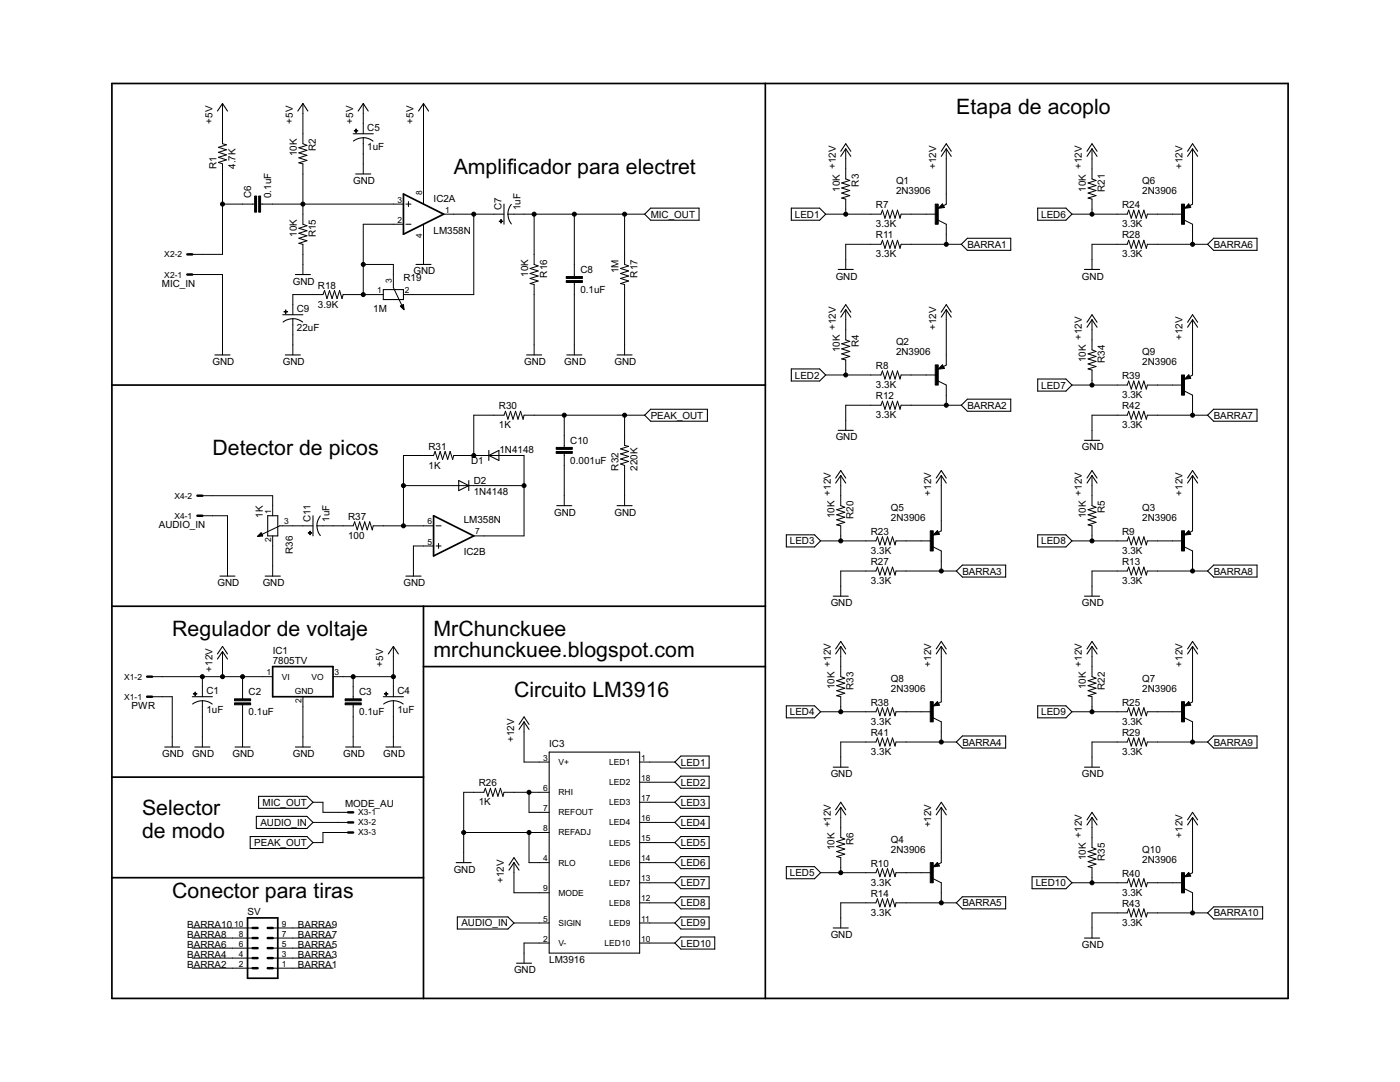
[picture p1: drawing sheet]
<svg xmlns="http://www.w3.org/2000/svg" width="279mm" height="216mm" viewBox="0 0 279 216" stroke-linecap="round" stroke-linejoin="round" font-family="sans-serif">
<g fill="none" stroke="#000" stroke-width=".21">
<path d="M43.4 22.2l1-1.5 1 1.5M59.4 22.2l1.1-1.5 .9 1.5M70.5 26.7h4M70.5 28.2a3.2 3.2 0 0 1 3.9 0M71 34.7h3M71.5 22.2l1-1.5 1 1.5M83.5 22.2l1-1.5 1 1.5M167.8 31.2l1-1.5 1 1.5M167.8 30.2l1-1.5 1 1.5M187.9 31.2l.9-1.5 1 1.5M187.9 30.2l.9-1.5 1 1.5M216.9 31.2l1-1.5 1 1.5"/>
<path d="M216.9 30.2l1-1.5 1 1.5M237 31.2l1-1.5 1 1.5M237 30.2l1-1.5 1 1.5M58.9 54.8h3.1M76.5 57.8h4v2h-4zM83 52.8h3M100.6 40.7v4M102 40.8a3.2 3.2 0 0 0 0 3.9M128.7 42.7l1.2-1.2h9.6v2.4h-9.6zM157.9 41.5h5.7l1.2 1.2-1.2 1.2h-5.7zM167.3 53.8h3M188 41.2h-.3l.3-.2 .3 .3-.8 .1 .5-.6 .3 .5"/>
<path d="M191.9 48.7l1.2-1.2h8.6v2.5h-8.6zM207.1 41.5h5.6l1.2 1.2-1.2 1.2h-5.6zM216.4 53.8h3.1M237.2 41.2h-.3l.3-.2 .2 .3-.8 .1 .6-.6 .3 .5M242.2 47.5h8.7v2.5h-8.7l-1.2-1.3zM42.9 70.8h3M56.4 62.8h4.1M56.9 70.8h3M58.4 63.6l.9 .1 1.1 .6M58.4 63.6l-1.2 .2-.7 .5M105.1 70.8h3M113.1 70.8h3"/>
<path d="M123.1 70.8h3.1M157.9 73.6h5.7l1.2 1.2-1.2 1.2h-5.7zM167.8 63.3l1-1.5 1 1.5M167.8 62.3l1-1.5 1 1.5M187.9 63.3l.9-1.5 1 1.5M187.9 62.3l.9-1.5 1 1.5M188 73.3h-.3l.3-.2 .3 .3-.8 .1 .5-.6 .3 .5M207.1 75.6h5.6l1.2 1.2-1.2 1.2h-5.6zM216.9 65.3l1-1.5 1 1.5M216.9 64.3l1-1.5 1 1.5M237 65.3l1-1.5 1 1.5M237 64.3l1-1.5 1 1.5"/>
<path d="M237.2 75.3h-.3l.3-.2 .2 .3-.8 .1 .6-.6 .3 .5M91.5 95.9l2.1 1-2.1 1zM93.6 95.9v2M97.6 90.9l2-1v2zM97.6 89.9v2M128.7 82.8l1.2-1.1h11.3v2.4h-11.3zM166.8 96.4l1-1.5 1 1.5M166.8 95.4l1-1.5 1 1.5M167.3 85.9h3M186.8 96.4l1.1-1.5 .9 1.5M186.8 95.4l1.1-1.5 .9 1.5M191.9 80.9l1.2-1.2h8.6v2.4h-8.6z"/>
<path d="M216.4 87.9h3.1M216.9 96.4l1-1.5 1 1.5M216.9 95.4l1-1.5 1 1.5M237 96.4l1-1.5 1 1.5M237 95.4l1-1.5 1 1.5M241 82.8l1.2-1.1h8.7v2.4h-8.7zM43.9 115h3M52.9 115h3M53.4 102.9h2v4h-2zM62.5 102.9v4M63.9 103a3.2 3.2 0 0 0 0 3.9M81 115h3"/>
<path d="M111.1 100.9h3M123.1 100.9h3.1M156.9 106.7h5.7l1.2 1.2-1.2 1.2h-5.7zM166.3 119h3M187 106.4h-.2l.2-.2 .2 .3-.8 .1 .6-.6 .3 .5M190.9 113.9l1.2-1.1h8.6v2.3h-8.6zM207.1 106.7h5.6l1.2 1.2-1.2 1.2h-5.6zM216.4 119h3.1M237.2 106.4h-.3l.3-.2 .2 .3-.8 .1 .6-.6 .3 .5M241 113.9l1.2-1.1h8.7v2.3h-8.7zM38.4 139h4M43.4 131.5l1-1.5 1 1.5"/>
<path d="M43.4 130.5l1-1.5 1 1.5M76.5 139h4M77.5 130.5l1-1.5 1 1.5M166.8 130.5l1-1.5 1 1.5M166.8 129.5l1-1.5 1 1.5M186.8 130.5l1.1-1.5 .9 1.5M186.8 129.5l1.1-1.5 .9 1.5M216.9 130.5l1-1.5 1 1.5M216.9 129.5l1-1.5 1 1.5M237 130.5l1-1.5 1 1.5M237 129.5l1-1.5 1 1.5M32.9 149.1h3"/>
<path d="M38.4 140.5a3.2 3.2 0 0 1 4 0M38.9 149.1h3M46.9 149.1h3M51.6 158.9h9.7l1.2 1.2-1.2 1.2h-9.7zM58.9 149.1h3.1M69 149.1h3M76.6 140.5a3.2 3.2 0 0 1 3.9 0M77 149.1h3M103.6 145.5l1-1.5 1 1.5M103.6 144.5l1-1.5 1 1.5M109.6 150.1h18.1v40.1h-18.1zM134.7 152.1l1.2-1.2h5.6v2.4h-5.6z"/>
<path d="M134.7 156.1l1.2-1.2h5.6v2.4h-5.6zM156.9 140.8h5.7l1.2 1.2-1.2 1.2h-5.7zM166.3 153.1h3M187 140.5h-.2l.2-.2 .2 .3-.8 .1 .6-.6 .3 .5M190.9 148.1l1.2-1.2h8.6v2.4h-8.6zM207.1 140.8h5.6l1.2 1.2-1.2 1.2h-5.6zM216.4 153.1h3.1M237.2 140.5h-.3l.3-.2 .2 .3-.8 .1 .6-.6 .3 .5M242.2 146.9h8.7v2.4h-8.7l-1.2-1.2zM49.9 166.9h11.4l1.2 1.2-1.2 1.2h-11.4zM51.2 162.9h10.1l1.2 1.2-1.2 1.2h-10.1zM91 172.1h3"/>
<path d="M101.6 173.6l1-1.5 1 1.5M101.6 172.6l1-1.5 1 1.5M134.7 160.1l1.2-1.2h5.6v2.4h-5.6zM134.7 168.1l1.2-1.2h5.6v2.4h-5.6zM134.7 164.1l1.2-1.2h5.6v2.4h-5.6zM134.7 172.1l1.2-1.2h5.6v2.4h-5.6zM134.7 176.1l1.2-1.2h5.6v2.4h-5.6zM156.9 172.9h5.7l1.2 1.2-1.2 1.2h-5.7zM166.8 162.6l1-1.5 1 1.5M166.8 161.6l1-1.5 1 1.5M186.8 162.6l1.1-1.5 .9 1.5M186.8 161.6l1.1-1.5 .9 1.5"/>
<path d="M187 172.6h-.2l.2-.2 .2 .3-.8 .1 .6-.6 .3 .5M192.1 178.9h8.6v2.5h-8.6l-1.2-1.3zM206 174.9h6.7l1.2 1.2-1.2 1.2h-6.7zM216.9 164.6l1-1.5 1 1.5M216.9 163.6l1-1.5 1 1.5M237 164.6l1-1.5 1 1.5M237 163.6l1-1.5 1 1.5M237.2 174.6h-.3l.3-.2 .2 .3-.8 .1 .6-.6 .3 .5M91.3 183h10.1l1.2 1.2-1.2 1.2h-10.1zM103.1 192.2h3M134.7 184.2l1.2-1.2h5.6v2.4h-5.6zM134.7 180.1l1.2-1.2h5.6v2.5h-5.6z"/>
<path d="M134.7 188.2l1.2-1.2h6.7v2.4h-6.7zM166.3 185.2h3M216.4 187.2h3.1M241 182.2l1.2-1.2h9.8v2.4h-9.8z"/>
</g>
<path d="M22.3 16.7h234.8v182.5h-234.8zM152.7 16.7v182.5M80.5 38.7l8 4-8 4zM22.3 76.8h130.4M86.5 102.9l8.1 4-8.1 4zM22.3 121h130.4M54.4 133h12.1v6h-12.1zM84.5 121v78.2M84.5 133h68.2M22.3 155.1h62.2M22.3 175.1h62.2M49.4 183.2h6v12h-6z" fill="none" stroke="#000" stroke-width=".34"/>
<g fill="none" stroke="#000" stroke-width=".2">
<path d="M44.4 20.7v8l.8 .2-1.6 .5 1.6 .5-1.6 .5 1.6 .5-1.6 .5 1.6 .5-1.6 .5 .8 .3v18.1h-6M60.5 20.7v8l.8 .3-1.7 .5 1.7 .5-1.7 .5 1.7 .5-1.7 .5 1.7 .5-1.7 .5 .9 .2v12l.8 .3-1.7 .6 1.7 .4-1.7 .5 1.7 .6-1.7 .4 1.7 .5-1.7 .6 .9 .1v6.1M72.5 20.7v6M72.5 27.5v7.2M84.5 20.7v20M168.8 29.7v6l.8 .3-1.6 .5 1.6 .5-1.6 .5 1.6 .5-1.6 .5 1.6 .5-1.6 .5 .8 .2v3M188.8 29.7v11l-.5 .4M217.9 29.7v6l.8 .3-1.6 .5 1.6 .5-1.6 .5 1.6 .5-1.6 .5 1.6 .5-1.6 .5 .8 .2v3M238 29.7v11l-.6 .4M38.4 54.8h6v16M44.4 40.7h6.4M52 40.7h28.5"/>
<path d="M72.5 52.8h6v4.6l2.1 4.4M76.5 58.8h-8l-.2 .8-.5-1.6-.5 1.6-.5-1.6-.5 1.6-.5-1.6-.5 1.6-.5-1.6-.3 .8h-6.1v4M80.5 44.7h-8v14.1M81 40.7h1M81 44.7h1M81.5 40.2v1M84.5 44.7v8.1M88.5 42.7h12.1M94.6 42.7v16.1h-14.1M101.4 42.7h27.3M106.6 42.7v10.1l.8 .3-1.6 .5 1.6 .5-1.6 .5 1.6 .5-1.6 .5 1.6 .5-1.6 .5 .8 .2v14M114.6 42.7v12.5"/>
<path d="M114.6 56.4v14.4M124.7 42.7v10.1l.8 .3-1.7 .5 1.7 .5-1.7 .5 1.7 .5-1.7 .5 1.7 .5-1.7 .5 .9 .2v14M164.8 42.7h11l.3-.8 .5 1.6 .5-1.6 .5 1.6 .5-1.6 .5 1.6 .5-1.6 .5 1.6 .2-.8h7M187.2 43.9l1.6 .8v4M188.1 40.7l.4 .7-1.2 .2zM191.9 48.7h-12.1l-.2 .9-.5-1.7-.5 1.7-.5-1.7-.5 1.7-.5-1.7-.5 1.7-.5-1.7-.3 .8h-7v5.1M213.9 42.7h11.1l.3-.8 .5 1.6 .5-1.6 .5 1.6 .5-1.6 .5 1.6 .5-1.6 .5 1.6 .2-.8h7M236.4 43.9l1.6 .8v4M237.2 40.7l.4 .7-1.2 .2zM241 48.7h-12l-.2 .9-.5-1.7-.5 1.7-.5-1.7-.5 1.7-.5-1.7-.5 1.7-.5-1.7-.3 .8h-7.1v5.1M58.4 63.6v7.2M79.9 61.1l.6-.3 .1 1"/>
<path d="M79.9 61.1l.7 .7M79.9 61.1h.6M80 61.2h.6M80.1 61h.4M80.1 61.3h.5M80.2 61.4h.4M80.3 61.4h.3M80.3 60.9h.2M80.3 61.5h.3M80.4 60.8h.1M80.5 61.6h.1M80.5 61.7h.1"/>
<path d="M164.8 74.8h11l.3-.8 .5 1.6 .5-1.6 .5 1.6 .5-1.6 .5 1.6 .5-1.6 .5 1.6 .2-.8h7M168.8 61.8v6l.8 .3-1.6 .5 1.6 .5-1.6 .5 1.6 .5-1.6 .5 1.6 .5-1.6 .5 .8 .2v3M187.2 76l1.6 .8v4.1M188.1 72.8l.4 .7-1.2 .2zM188.8 61.8v11l-.5 .4M213.9 76.8h11.1l.3-.8 .5 1.6 .5-1.6 .5 1.6 .5-1.6 .5 1.6 .5-1.6 .5 1.6 .2-.8h7M217.9 63.8v6l.8 .3-1.6 .5 1.6 .5-1.6 .5 1.6 .5-1.6 .5 1.6 .5-1.6 .5 .8 .2v3M236.4 78l1.6 .8v4M237.2 74.8l.4 .7-1.2 .2zM238 63.8v11l-.6 .4M40.4 98.9h14v4M80.5 96.9h24.1"/>
<path d="M112.6 82.8v6.5M112.6 90.5v10.4M124.7 82.8v6.1l.8 .2-1.7 .5 1.7 .5-1.7 .5 1.7 .5-1.7 .5 1.7 .5-1.7 .5 .9 .3v8M128.7 82.8h-24.1l-.2 .9-.5-1.6-.5 1.6-.5-1.6-.5 1.6-.5-1.6-.5 1.6-.5-1.6-.3 .7h-6v8.1M167.8 94.9v6l.8 .3-1.6 .5 1.6 .5-1.6 .5 1.6 .5-1.6 .5 1.6 .5-1.6 .5 .8 .2v3M187.9 94.9v11l-.6 .4M191.9 80.9h-12.1l-.2 .8-.5-1.6-.5 1.6-.5-1.6-.5 1.6-.5-1.6-.5 1.6-.5-1.6-.3 .8h-7v5M217.9 94.9v6l.8 .3-1.6 .5 1.6 .5-1.6 .5 1.6 .5-1.6 .5 1.6 .5-1.6 .5 .8 .2v3M238 94.9v11l-.6 .4M241 82.8h-12l-.2 .9-.5-1.6-.5 1.6-.5-1.6-.5 1.6-.5-1.6-.5 1.6-.5-1.6-.3 .7h-7.1v5.1M40.4 102.9h5v12.1M51.5 107h.2"/>
<path d="M51.5 106.9h.9M51.6 106.8h.8M51.7 106.7h.6M51.8 106.6h.5M51.9 106.6h.3M52 106.5h.2M52.1 106.4h.1M52.1 106.3l.3 .6-1 .1zM54.4 106.9v8.1M62.5 104.9h-6.7l-4.4 2.1M63.3 104.9h7.2l.3-.8 .5 1.6 .5-1.6 .5 1.6 .5-1.6 .5 1.6 .5-1.6 .5 1.6 .2-.8h12M80.5 104.9v-14h6l.3-.8 .5 1.6 .5-1.6 .5 1.6 .5-1.6 .5 1.6 .5-1.6 .5 1.6 .3-.8h14v16h-10"/>
<path d="M86.5 108.9h-4v6.1M87 108.9h1M87 104.9h1M87.5 108.4v1M163.8 107.9h11l.3-.8 .5 1.6 .5-1.6 .5 1.6 .5-1.6 .5 1.6 .5-1.6 .5 1.6 .2-.8h7M186.2 109.1l1.7 .8v4M187.1 105.9l.4 .7-1.3 .2zM190.9 113.9h-12.1l-.2 .8-.5-1.5-.5 1.5-.5-1.5-.5 1.5-.5-1.5-.5 1.5-.5-1.5-.3 .7h-7v5.1M213.9 107.9h11.1l.3-.8 .5 1.6 .5-1.6 .5 1.6 .5-1.6 .5 1.6 .5-1.6 .5 1.6 .2-.8h7M236.4 109.1l1.6 .8v4M237.2 105.9l.4 .7-1.2 .2zM241 113.9h-12l-.2 .8-.5-1.5-.5 1.5-.5-1.5-.5 1.5-.5-1.5-.5 1.5-.5-1.5-.3 .7h-7.1v5.1"/>
<path d="M30.4 135h24M30.4 139h4v10.1M40.4 135v4M40.4 139.8v9.3M44.4 130v5M48.4 135v4.4M60.5 139v10.1M66.5 135h12M70.5 135v4.4M78.5 129v10M78.5 139.8v9.3M167.8 129v6l.8 .3-1.6 .5 1.6 .5-1.6 .5 1.6 .5-1.6 .5 1.6 .5-1.6 .5 .8 .2v3"/>
<path d="M187.1 140l.4 .7-1.3 .2zM187.9 129v11l-.6 .4M217.9 129v6l.8 .3-1.6 .5 1.6 .5-1.6 .5 1.6 .5-1.6 .5 1.6 .5-1.6 .5 .8 .2v3M237.2 140l.4 .7-1.2 .2zM238 129v11l-.6 .4M48.4 140.6v8.5M70.5 140.6v8.5M104.6 144v8.1h5M105.6 158.1v4h4M109.6 158.1h-9l-.2 .8-.5-1.6-.5 1.6-.5-1.6-.5 1.6-.5-1.6-.5 1.6-.5-1.6-.3 .8h-4.1v14M127.7 152.1h7M127.7 156.1h7"/>
<path d="M163.8 142h11l.3-.8 .5 1.6 .5-1.6 .5 1.6 .5-1.6 .5 1.6 .5-1.6 .5 1.6 .2-.8h7M186.2 143.2l1.7 .8v4.1M190.9 148.1h-12.1l-.2 .8-.5-1.6-.5 1.6-.5-1.6-.5 1.6-.5-1.6-.5 1.6-.5-1.6-.3 .8h-7v5M213.9 142h11.1l.3-.8 .5 1.6 .5-1.6 .5 1.6 .5-1.6 .5 1.6 .5-1.6 .5 1.6 .2-.8h7M236.4 143.2l1.6 .8v4.1M241 148.1h-12l-.2 .8-.5-1.6-.5 1.6-.5-1.6-.5 1.6-.5-1.6-.5 1.6-.5-1.6-.3 .8h-7.1v5M62.5 160.1h2v2h5M62.5 164.1h7M69.5 166.1h-5v2h-2M92.5 166.1h17.1M102.6 172.1v6h7M105.6 166.1v6h4"/>
<path d="M127.7 172.1h7M127.7 160.1h7M127.7 164.1h7M127.7 168.1h7M127.7 176.1h7M163.8 174.1h11l.3-.8 .5 1.6 .5-1.6 .5 1.6 .5-1.6 .5 1.6 .5-1.6 .5 1.6 .2-.8h7M167.8 161.1v6l.8 .3-1.6 .5 1.6 .5-1.6 .5 1.6 .5-1.6 .5 1.6 .5-1.6 .5 .8 .2v3M186.2 175.3l1.7 .8v4M187.1 172.1l.4 .7-1.3 .2zM187.9 161.1v11l-.6 .4M213.9 176.1h11.1l.3-.8 .5 1.7 .5-1.7 .5 1.7 .5-1.7 .5 1.7 .5-1.7 .5 1.7 .2-.9h7M217.9 163.1v6l.8 .3-1.6 .5 1.6 .5-1.6 .5 1.6 .5-1.6 .5 1.6 .5-1.6 .5 .8 .2v3"/>
<path d="M236.4 177.3l1.6 .8v4.1M237.2 174.1l.4 .7-1.2 .2zM238 163.1v11l-.6 .4M38.4 193.2h12M38.4 191.2h12M38.4 189.2h12M38.4 187.2h12M38.4 185.2h12M54.4 193.2h12.1M54.4 191.2h12.1M54.4 189.2h12.1M54.4 187.2h12.1"/>
<path d="M54.4 185.2h12.1M102.6 184.2h7M109.6 188.2h-5v4M127.7 188.2h7M127.7 184.2h7M127.7 180.1h7M190.9 180.1h-12.1l-.2 .9-.5-1.7-.5 1.7-.5-1.7-.5 1.7-.5-1.7-.5 1.7-.5-1.7-.3 .8h-7v5.1M241 182.2h-12l-.2 .8-.5-1.6-.5 1.6-.5-1.6-.5 1.6-.5-1.6-.5 1.6-.5-1.6-.3 .8h-7.1v5"/>
</g>
<g fill="#000" stroke="#000" stroke-width=".2">
<path d="M50.8 39.1h.4v3.2h-.4zM51.6 39.1h.4v3.2h-.4zM70.7 26.1h.7zM71 25.7l.1 .8zM99.6 44.1l.8 .1zM99.9 43.8l.1 .7zM113 55.2h3.2v.4h-3.2zM113 56h3.2v.4h-3.2zM186.6 40.7h.6v4h-.6zM235.8 40.7h.6v4h-.6zM56.7 62.2l.7 .1zM57 61.8l.1 .8z"/>
<path d="M186.6 72.8h.6v4h-.6zM235.8 74.8h.6v4h-.6zM111 89.3h3.2v.4h-3.2zM111 90.1h3.2v.4h-3.2zM61.5 106.3l.7 .1zM61.8 106l.1 .7zM185.7 105.9h.5v4h-.5zM235.8 105.9h.6v4h-.6zM38.6 138.4l.7 .1zM38.9 138.1l.1 .7zM46.8 139.4h3.2v.4h-3.2zM68.9 139.4h3.2v.4h-3.2z"/>
<path d="M76.7 138.4l.7 .1zM77 138.1l.1 .7zM46.8 140.3h3.2v.3h-3.2zM68.9 140.3h3.2v.3h-3.2zM185.7 140h.5v4h-.5zM235.8 140h.6v4h-.6zM185.7 172.1h.5v4h-.5zM235.8 174.1h.6v4.1h-.6z"/>
</g>
<g fill="none" stroke="#000" stroke-width=".49">
<path d="M37.4 54.8h1M37.4 50.8h1M39.4 98.9h1M39.4 102.9h1M29.4 139h1M29.4 135h1M69.5 162.1h1M69.5 164.1h1M69.5 166.1h1M50.4 185.2h1M50.4 187.2h1M50.4 189.2h1"/>
<path d="M50.4 191.2h1M50.4 193.2h1M53.4 185.2h1M53.4 187.2h1M53.4 189.2h1M53.4 191.2h1M53.4 193.2h1"/>
</g>
<g fill="#000" stroke="#000" stroke-width=".2">
<circle cx="44.4" cy="40.7" r=".4"/>
<circle cx="60.5" cy="40.7" r=".4"/>
<circle cx="72.5" cy="52.8" r=".4"/>
<circle cx="72.5" cy="58.8" r=".4"/>
<circle cx="94.6" cy="42.7" r=".4"/>
<circle cx="106.6" cy="42.7" r=".4"/>
<circle cx="114.6" cy="42.7" r=".4"/>
<circle cx="124.7" cy="42.7" r=".4"/>
<circle cx="168.8" cy="42.7" r=".4"/>
<circle cx="188.8" cy="48.7" r=".4"/>
<circle cx="217.9" cy="42.7" r=".4"/>
<circle cx="238" cy="48.7" r=".4"/>
<circle cx="168.8" cy="74.8" r=".4"/>
<circle cx="217.9" cy="76.8" r=".4"/>
<circle cx="80.5" cy="96.9" r=".4"/>
<circle cx="94.6" cy="90.9" r=".4"/>
<circle cx="104.6" cy="96.9" r=".4"/>
<circle cx="112.6" cy="82.8" r=".4"/>
<circle cx="124.7" cy="82.8" r=".4"/>
<circle cx="188.8" cy="80.9" r=".4"/>
<circle cx="238" cy="82.8" r=".4"/>
<circle cx="80.5" cy="104.9" r=".4"/>
<circle cx="167.8" cy="107.9" r=".4"/>
<circle cx="187.9" cy="113.9" r=".4"/>
<circle cx="217.9" cy="107.9" r=".4"/>
<circle cx="238" cy="113.9" r=".4"/>
<circle cx="40.4" cy="135" r=".4"/>
<circle cx="44.4" cy="135" r=".4"/>
<circle cx="48.4" cy="135" r=".4"/>
<circle cx="70.5" cy="135" r=".4"/>
<circle cx="78.5" cy="135" r=".4"/>
<circle cx="105.6" cy="158.1" r=".4"/>
<circle cx="167.8" cy="142" r=".4"/>
<circle cx="187.9" cy="148.1" r=".4"/>
<circle cx="217.9" cy="142" r=".4"/>
<circle cx="238" cy="148.1" r=".4"/>
<circle cx="92.5" cy="166.1" r=".4"/>
<circle cx="105.6" cy="166.1" r=".4"/>
<circle cx="167.8" cy="174.1" r=".4"/>
<circle cx="217.9" cy="176.1" r=".4"/>
<circle cx="187.9" cy="180.1" r=".4"/>
<circle cx="238" cy="182.2" r=".4"/>
</g>
<g font-size="4.7">
<text x="190.9" y="22.7">Etapa de acoplo</text>
<text x="90.5" y="34.7">Amplificador para electret</text>
<text x="42.4" y="90.9">Detector de picos</text>
<text x="34.4" y="127">Regulador de voltaje</text>
<text x="86.5" y="127">MrChunckuee</text>
<text x="86.5" y="131">mrchunckuee.blogspot.com</text>
<text x="102.6" y="139">Circuito LM3916</text>
<text x="28.3" y="162.6">Selector</text>
<text x="28.3" y="167.1">de modo</text>
<text x="34.4" y="179.2">Conector para tiras</text>
</g>
<g font-size="2.2">
<text x="42.4" y="24.7" transform="rotate(-90 42.4 24.7)">+5V</text>
<text x="58.4" y="24.7" transform="rotate(-90 58.4 24.7)">+5V</text>
<text x="70.5" y="24.7" transform="rotate(-90 70.5 24.7)">+5V</text>
<text x="73.3" y="30">1uF</text>
<text x="73.3" y="26.2">C5</text>
<text x="82.5" y="24.7" transform="rotate(-90 82.5 24.7)">+5V</text>
<text x="43.2" y="33.7" transform="rotate(-90 43.2 33.7)">R1</text>
<text x="47" y="33.7" transform="rotate(-90 47 33.7)">4.7K</text>
<text x="59.2" y="31.2" transform="rotate(-90 59.2 31.2)">10K</text>
<text x="63" y="30.2" transform="rotate(-90 63 30.2)">R2</text>
<text x="166.8" y="33.7" transform="rotate(-90 166.8 33.7)">+12V</text>
<text x="186.8" y="33.7" transform="rotate(-90 186.8 33.7)">+12V</text>
<text x="215.9" y="33.7" transform="rotate(-90 215.9 33.7)">+12V</text>
<text x="236" y="33.7" transform="rotate(-90 236 33.7)">+12V</text>
<text x="50.1" y="39.5" transform="rotate(-90 50.1 39.5)">C6</text>
<text x="54.1" y="39.5" transform="rotate(-90 54.1 39.5)">0.1uF</text>
<text x="70.5" y="36.7">GND</text>
<text x="86.5" y="40.2">IC2A</text>
<text x="100.1" y="41.9" transform="rotate(-90 100.1 41.9)">C7</text>
<text x="103.9" y="41.9" transform="rotate(-90 103.9 41.9)">1uF</text>
<text x="167.6" y="38.2" transform="rotate(-90 167.6 38.2)">10K</text>
<text x="171.4" y="37.2" transform="rotate(-90 171.4 37.2)">R3</text>
<text x="174.8" y="41.5">R7</text>
<text x="178.8" y="38.7">2N3906</text>
<text x="178.8" y="36.7">Q1</text>
<text x="216.7" y="38.2" transform="rotate(-90 216.7 38.2)">10K</text>
<text x="220.5" y="38.3" transform="rotate(-90 220.5 38.3)">R21</text>
<text x="224" y="41.5">R24</text>
<text x="228" y="38.7">2N3906</text>
<text x="228" y="36.7">Q6</text>
<text x="59.2" y="47.2" transform="rotate(-90 59.2 47.2)">10K</text>
<text x="63" y="47.4" transform="rotate(-90 63 47.4)">R15</text>
<text x="86.5" y="46.7">LM358N</text>
<text x="129.9" y="43.4">MIC_OUT</text>
<text x="158.6" y="43.4">LED1</text>
<text x="174.8" y="45.3">3.3K</text>
<text x="174.8" y="47.6">R11</text>
<text x="207.8" y="43.4">LED6</text>
<text x="224" y="45.3">3.3K</text>
<text x="224" y="47.6">R28</text>
<text x="174.8" y="51.4">3.3K</text>
<text x="193.1" y="49.5">BARRA1</text>
<text x="224" y="51.4">3.3K</text>
<text x="242.2" y="49.5">BARRA6</text>
<text x="32.3" y="57.3">MIC_IN</text>
<text x="58.4" y="56.8">GND</text>
<text x="63.5" y="57.6">R18</text>
<text x="80.5" y="56.2">R19</text>
<text x="82.5" y="54.8">GND</text>
<text x="105.4" y="55.3" transform="rotate(-90 105.4 55.3)">10K</text>
<text x="109.2" y="55.4" transform="rotate(-90 109.2 55.4)">R16</text>
<text x="115.8" y="58.5">0.1uF</text>
<text x="115.8" y="54.5">C8</text>
<text x="123.4" y="54.5" transform="rotate(-90 123.4 54.5)">1M</text>
<text x="127.2" y="55.4" transform="rotate(-90 127.2 55.4)">R17</text>
<text x="166.8" y="55.8">GND</text>
<text x="215.9" y="55.8">GND</text>
<text x="59.2" y="62.3">C9</text>
<text x="63.5" y="61.4">3.9K</text>
<text x="74.5" y="62.2">1M</text>
<text x="166.8" y="65.8" transform="rotate(-90 166.8 65.8)">+12V</text>
<text x="186.8" y="65.8" transform="rotate(-90 186.8 65.8)">+12V</text>
<text x="59.2" y="66.1">22uF</text>
<text x="167.6" y="70.3" transform="rotate(-90 167.6 70.3)">10K</text>
<text x="171.4" y="69.3" transform="rotate(-90 171.4 69.3)">R4</text>
<text x="178.8" y="70.8">2N3906</text>
<text x="178.8" y="68.8">Q2</text>
<text x="215.9" y="67.8" transform="rotate(-90 215.9 67.8)">+12V</text>
<text x="228" y="70.8">Q9</text>
<text x="236" y="67.8" transform="rotate(-90 236 67.8)">+12V</text>
<text x="42.4" y="72.8">GND</text>
<text x="56.4" y="72.8">GND</text>
<text x="104.6" y="72.8">GND</text>
<text x="112.6" y="72.8">GND</text>
<text x="122.6" y="72.8">GND</text>
<text x="158.6" y="75.5">LED2</text>
<text x="174.8" y="77.4">3.3K</text>
<text x="174.8" y="73.6">R8</text>
<text x="207.8" y="77.5">LED7</text>
<text x="216.7" y="72.3" transform="rotate(-90 216.7 72.3)">10K</text>
<text x="220.5" y="72.4" transform="rotate(-90 220.5 72.4)">R34</text>
<text x="224" y="75.7">R39</text>
<text x="228" y="72.8">2N3906</text>
<text x="99.6" y="81.7">R30</text>
<text x="129.9" y="83.6">PEAK_OUT</text>
<text x="174.8" y="83.5">3.3K</text>
<text x="174.8" y="79.7">R12</text>
<text x="193.1" y="81.6">BARRA2</text>
<text x="224" y="79.4">3.3K</text>
<text x="224" y="81.7">R42</text>
<text x="242.2" y="83.6">BARRA7</text>
<text x="85.5" y="89.7">R31</text>
<text x="99.6" y="85.5">1K</text>
<text x="113.8" y="88.6">C10</text>
<text x="166.8" y="87.9">GND</text>
<text x="215.9" y="89.9">GND</text>
<text x="224" y="85.5">3.3K</text>
<text x="85.5" y="93.5">1K</text>
<text x="94" y="92.7">D1</text>
<text x="99.7" y="90.5">1N4148</text>
<text x="113.8" y="92.6">0.001uF</text>
<text x="123.5" y="93.9" transform="rotate(-90 123.5 93.9)">R32</text>
<text x="127.3" y="93.9" transform="rotate(-90 127.3 93.9)">220K</text>
<text x="94.6" y="98.7">1N4148</text>
<text x="94.6" y="96.5">D2</text>
<text x="165.8" y="98.9" transform="rotate(-90 165.8 98.9)">+12V</text>
<text x="177.8" y="101.9">Q5</text>
<text x="185.8" y="98.9" transform="rotate(-90 185.8 98.9)">+12V</text>
<text x="215.9" y="98.9" transform="rotate(-90 215.9 98.9)">+12V</text>
<text x="228" y="101.9">Q3</text>
<text x="236" y="98.9" transform="rotate(-90 236 98.9)">+12V</text>
<text x="31.7" y="105.4">AUDIO_IN</text>
<text x="52.4" y="103.3" transform="rotate(-90 52.4 103.3)">1K</text>
<text x="62" y="104.1" transform="rotate(-90 62 104.1)">C11</text>
<text x="65.8" y="104.1" transform="rotate(-90 65.8 104.1)">1uF</text>
<text x="69.5" y="107.5">100</text>
<text x="69.5" y="103.7">R37</text>
<text x="92.5" y="104.3">LM358N</text>
<text x="110.6" y="102.9">GND</text>
<text x="122.6" y="102.9">GND</text>
<text x="166.6" y="103.4" transform="rotate(-90 166.6 103.4)">10K</text>
<text x="170.4" y="103.5" transform="rotate(-90 170.4 103.5)">R20</text>
<text x="173.8" y="106.7">R23</text>
<text x="177.8" y="103.9">2N3906</text>
<text x="216.7" y="103.4" transform="rotate(-90 216.7 103.4)">10K</text>
<text x="220.5" y="102.4" transform="rotate(-90 220.5 102.4)">R5</text>
<text x="224" y="106.7">R9</text>
<text x="228" y="103.9">2N3906</text>
<text x="58.4" y="110.5" transform="rotate(-90 58.4 110.5)">R36</text>
<text x="92.5" y="110.8">IC2B</text>
<text x="157.6" y="108.6">LED3</text>
<text x="173.8" y="110.5">3.3K</text>
<text x="173.8" y="112.8">R27</text>
<text x="207.8" y="108.6">LED8</text>
<text x="224" y="110.5">3.3K</text>
<text x="224" y="112.8">R13</text>
<text x="43.4" y="117">GND</text>
<text x="52.4" y="117">GND</text>
<text x="80.5" y="117">GND</text>
<text x="173.8" y="116.6">3.3K</text>
<text x="192.1" y="114.7">BARRA3</text>
<text x="224" y="116.6">3.3K</text>
<text x="242.2" y="114.7">BARRA8</text>
<text x="165.8" y="121">GND</text>
<text x="215.9" y="121">GND</text>
<text x="54.4" y="130.5">IC1</text>
<text x="42.4" y="134" transform="rotate(-90 42.4 134)">+12V</text>
<text x="54.4" y="132.5">7805TV</text>
<text x="76.5" y="133" transform="rotate(-90 76.5 133)">+5V</text>
<text x="165.8" y="133" transform="rotate(-90 165.8 133)">+12V</text>
<text x="166.6" y="137.5" transform="rotate(-90 166.6 137.5)">10K</text>
<text x="170.4" y="137.6" transform="rotate(-90 170.4 137.6)">R33</text>
<text x="177.8" y="136">Q8</text>
<text x="185.8" y="133" transform="rotate(-90 185.8 133)">+12V</text>
<text x="215.9" y="133" transform="rotate(-90 215.9 133)">+12V</text>
<text x="216.7" y="137.5" transform="rotate(-90 216.7 137.5)">10K</text>
<text x="220.5" y="137.6" transform="rotate(-90 220.5 137.6)">R22</text>
<text x="228" y="136">Q7</text>
<text x="236" y="133" transform="rotate(-90 236 133)">+12V</text>
<text x="26.3" y="141.5">PWR</text>
<text x="41.2" y="142.3">1uF</text>
<text x="41.2" y="138.5">C1</text>
<text x="49.6" y="142.7">0.1uF</text>
<text x="49.6" y="138.7">C2</text>
<text x="71.7" y="142.7">0.1uF</text>
<text x="71.7" y="138.7">C3</text>
<text x="79.3" y="142.3">1uF</text>
<text x="79.3" y="138.5">C4</text>
<text x="157.6" y="142.7">LED4</text>
<text x="173.8" y="140.9">R38</text>
<text x="177.8" y="138">2N3906</text>
<text x="207.8" y="142.7">LED9</text>
<text x="224" y="140.9">R25</text>
<text x="228" y="138">2N3906</text>
<text x="102.6" y="148.1" transform="rotate(-90 102.6 148.1)">+12V</text>
<text x="109.6" y="149.1">IC3</text>
<text x="173.8" y="144.6">3.3K</text>
<text x="173.8" y="146.9">R41</text>
<text x="192.1" y="148.8">BARRA4</text>
<text x="224" y="144.6">3.3K</text>
<text x="224" y="146.9">R29</text>
<text x="242.2" y="148.8">BARRA9</text>
<text x="32.4" y="151.1">GND</text>
<text x="38.4" y="151.1">GND</text>
<text x="46.4" y="151.1">GND</text>
<text x="58.4" y="151.1">GND</text>
<text x="68.5" y="151.1">GND</text>
<text x="76.5" y="151.1">GND</text>
<text x="135.9" y="152.8">LED1</text>
<text x="165.8" y="155.1">GND</text>
<text x="173.8" y="150.7">3.3K</text>
<text x="215.9" y="155.1">GND</text>
<text x="224" y="150.7">3.3K</text>
<text x="52.4" y="160.8">MIC_OUT</text>
<text x="68.9" y="161">MODE_AU</text>
<text x="95.6" y="160.7">1K</text>
<text x="95.6" y="156.9">R26</text>
<text x="135.9" y="156.8">LED2</text>
<text x="135.9" y="160.8">LED3</text>
<text x="52" y="164.8">AUDIO_IN</text>
<text x="135.9" y="164.8">LED4</text>
<text x="165.8" y="165.1" transform="rotate(-90 165.8 165.1)">+12V</text>
<text x="185.8" y="165.1" transform="rotate(-90 185.8 165.1)">+12V</text>
<text x="215.9" y="167.1" transform="rotate(-90 215.9 167.1)">+12V</text>
<text x="236" y="167.1" transform="rotate(-90 236 167.1)">+12V</text>
<text x="50.8" y="168.8">PEAK_OUT</text>
<text x="135.9" y="168.8">LED5</text>
<text x="135.9" y="172.8">LED6</text>
<text x="166.6" y="169.6" transform="rotate(-90 166.6 169.6)">10K</text>
<text x="170.4" y="168.6" transform="rotate(-90 170.4 168.6)">R6</text>
<text x="173.8" y="173">R10</text>
<text x="177.8" y="170.1">2N3906</text>
<text x="177.8" y="168.1">Q4</text>
<text x="216.7" y="171.6" transform="rotate(-90 216.7 171.6)">10K</text>
<text x="220.5" y="171.7" transform="rotate(-90 220.5 171.7)">R35</text>
<text x="228" y="172.1">2N3906</text>
<text x="228" y="170.1">Q10</text>
<text x="90.5" y="174.1">GND</text>
<text x="100.6" y="176.1" transform="rotate(-90 100.6 176.1)">+12V</text>
<text x="135.9" y="176.8">LED7</text>
<text x="157.6" y="174.8">LED5</text>
<text x="173.8" y="176.7">3.3K</text>
<text x="173.8" y="179">R14</text>
<text x="206.7" y="176.8">LED10</text>
<text x="224" y="178.7">3.3K</text>
<text x="224" y="175">R40</text>
<text x="37.4" y="185.2">BARRA10</text>
<text x="49.4" y="182.6">SV</text>
<text x="59.4" y="185.2">BARRA9</text>
<text x="92.1" y="184.9">AUDIO_IN</text>
<text x="135.9" y="180.9">LED8</text>
<text x="135.9" y="184.9">LED9</text>
<text x="173.8" y="182.8">3.3K</text>
<text x="192.1" y="180.9">BARRA5</text>
<text x="224" y="184.8">3.3K</text>
<text x="224" y="181">R43</text>
<text x="242.2" y="182.9">BARRA10</text>
<text x="37.4" y="191.2">BARRA4</text>
<text x="37.4" y="189.2">BARRA6</text>
<text x="37.4" y="187.2">BARRA8</text>
<text x="59.4" y="191.2">BARRA3</text>
<text x="59.4" y="189.2">BARRA5</text>
<text x="59.4" y="187.2">BARRA7</text>
<text x="135.9" y="188.9">LED10</text>
<text x="165.8" y="187.2">GND</text>
<text x="215.9" y="189.2">GND</text>
<text x="37.4" y="193.2">BARRA2</text>
<text x="59.4" y="193.2">BARRA1</text>
<text x="102.6" y="194.2">GND</text>
<text x="109.6" y="192.2">LM3916</text>
</g>
<g font-size="1.9">
<text x="79.3" y="40.4">3</text>
<text x="84.2" y="38.9" transform="rotate(-90 84.2 38.9)">8</text>
<text x="79.3" y="44.5">2</text>
<text x="84.2" y="47.5" transform="rotate(-90 84.2 47.5)">4</text>
<text x="88.8" y="42.5">1</text>
<text x="32.8" y="51.4">X2-2</text>
<text x="32.8" y="55.4">X2-1</text>
<text x="75.3" y="58.5">1</text>
<text x="78.2" y="56.5" transform="rotate(-90 78.2 56.5)">3</text>
<text x="80.8" y="58.5">2</text>
<text x="34.8" y="99.5">X4-2</text>
<text x="34.8" y="103.5">X4-1</text>
<text x="54.1" y="102.6" transform="rotate(-90 54.1 102.6)">1</text>
<text x="56.7" y="104.6">3</text>
<text x="85.3" y="104.6">6</text>
<text x="94.8" y="106.6">7</text>
<text x="54.1" y="108.1" transform="rotate(-90 54.1 108.1)">2</text>
<text x="85.3" y="108.7">5</text>
<text x="24.8" y="135.6">X1-2</text>
<text x="53.2" y="134.7">1</text>
<text x="56.3" y="135.6">VI</text>
<text x="62.2" y="135.6">VO</text>
<text x="66.7" y="134.7">3</text>
<text x="24.8" y="139.6">X1-1</text>
<text x="58.8" y="138.4">GND</text>
<text x="60.2" y="140.2" transform="rotate(-90 60.2 140.2)">2</text>
<text x="108.4" y="151.8">3</text>
<text x="111.4" y="152.7">V+</text>
<text x="121.6" y="152.7">LED1</text>
<text x="127.9" y="151.8">1</text>
<text x="127.9" y="155.8">18</text>
<text x="108.4" y="157.8">6</text>
<text x="108.4" y="161.8">7</text>
<text x="111.4" y="158.7">RHI</text>
<text x="121.6" y="156.7">LED2</text>
<text x="121.6" y="160.7">LED3</text>
<text x="127.9" y="159.8">17</text>
<text x="71.5" y="162.7">X3-1</text>
<text x="71.5" y="164.7">X3-2</text>
<text x="71.5" y="166.7">X3-3</text>
<text x="108.4" y="165.8">8</text>
<text x="111.4" y="162.7">REFOUT</text>
<text x="111.4" y="166.7">REFADJ</text>
<text x="121.6" y="164.7">LED4</text>
<text x="127.9" y="163.8">16</text>
<text x="127.9" y="167.8">15</text>
<text x="108.4" y="171.8">4</text>
<text x="111.4" y="172.7">RLO</text>
<text x="121.6" y="168.7">LED5</text>
<text x="121.6" y="172.7">LED6</text>
<text x="127.9" y="171.8">14</text>
<text x="108.4" y="177.9">9</text>
<text x="111.4" y="178.7">MODE</text>
<text x="121.6" y="176.7">LED7</text>
<text x="127.9" y="175.9">13</text>
<text x="127.9" y="179.9">12</text>
<text x="46.7" y="184.9">10</text>
<text x="56.3" y="184.9">9</text>
<text x="108.4" y="183.9">5</text>
<text x="111.4" y="184.8">SIGIN</text>
<text x="121.6" y="180.8">LED8</text>
<text x="121.6" y="184.8">LED9</text>
<text x="127.9" y="183.9">11</text>
<text x="47.6" y="190.9">4</text>
<text x="47.6" y="188.9">6</text>
<text x="47.6" y="186.9">8</text>
<text x="56.3" y="190.9">3</text>
<text x="56.3" y="188.9">5</text>
<text x="56.3" y="186.9">7</text>
<text x="108.4" y="187.9">2</text>
<text x="111.4" y="188.8">V-</text>
<text x="120.7" y="188.8">LED10</text>
<text x="127.9" y="187.9">10</text>
<text x="47.6" y="192.9">2</text>
<text x="56.3" y="192.9">1</text>
</g>
</svg>
